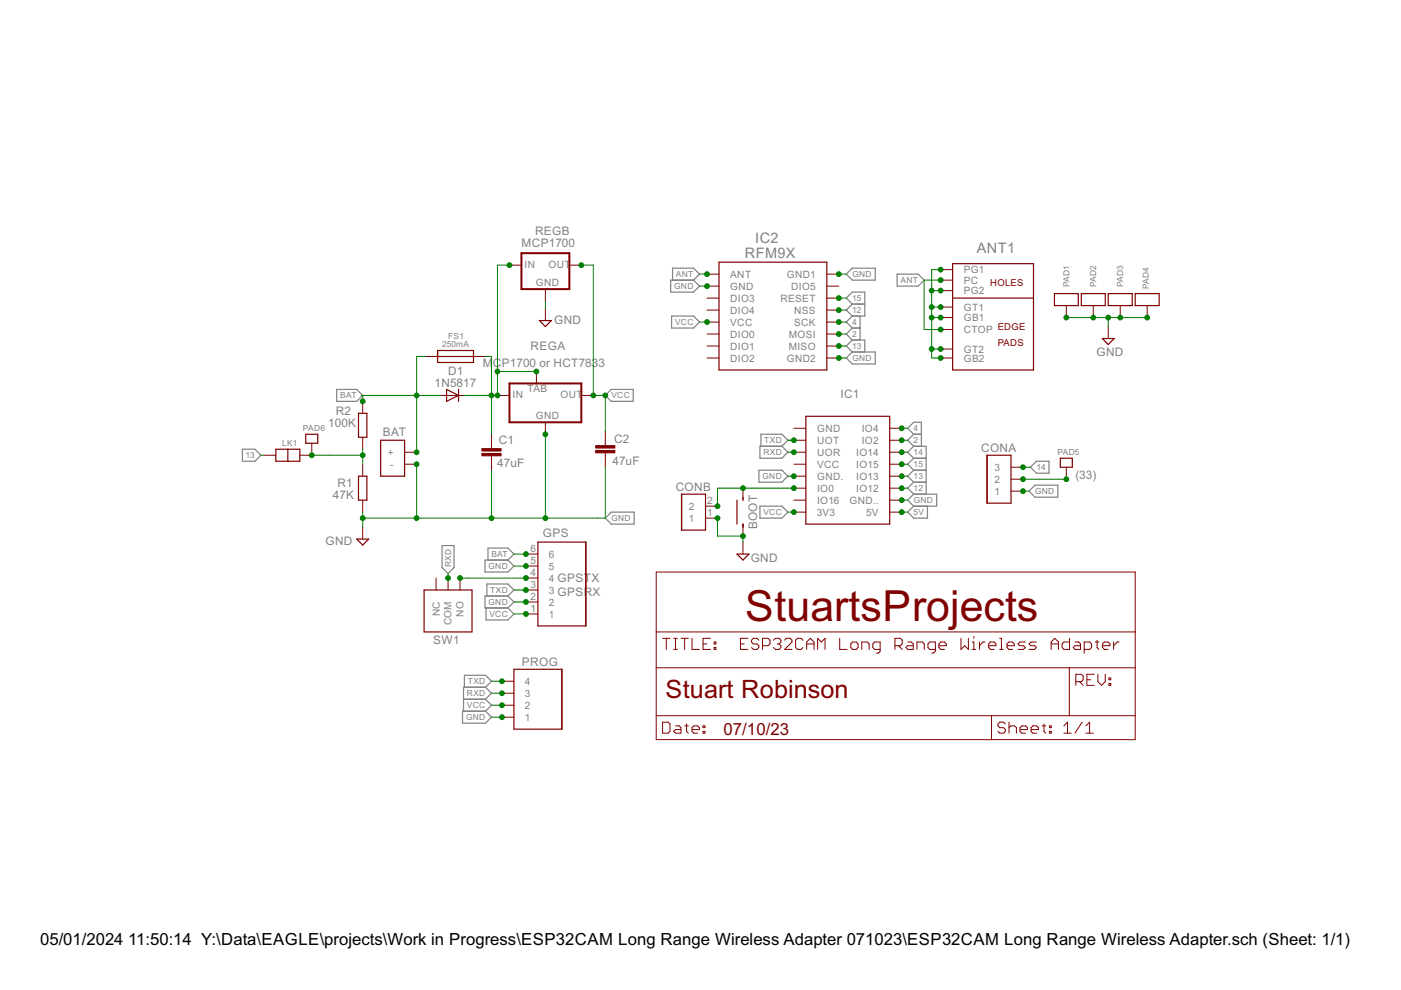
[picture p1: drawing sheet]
<svg xmlns="http://www.w3.org/2000/svg" width="297mm" height="210mm" viewBox="0 0 297 210" stroke-linecap="round" stroke-linejoin="round" font-family="sans-serif">
<g fill="none" stroke="#808080" stroke-width=".25">
<path d="M142.2 59.4h4.8l1.3 1.3-1.3 1.2h-4.8zM142.6 59.4v-2.5h4.4l1.3 1.2-1.3 1.3M179.4 58.1l1.3-1.2h4.9v2.5h-4.9zM190.2 58.1h4.5l1.2 1.3-1.2 1.3h-4.5zM142.4 67h4.6l1.3 1.3-1.3 1.3h-4.6zM179.4 75.9l1.3-1.3h4.9v2.6h-4.9zM180.7 64.5l-1.3-1.3 1.3-1.3h2.6v5.1h-2.6M180.7 69.6h1.7M180.7 69.6l-1.3 1.2 1.3 1.3M180.7 72.1h2.6v2.5M180.7 64.5h2.6M180.7 72.1l-1.3 1.3 1.3 1.2"/>
<path d="M180.7 64.5l-1.3 1.2 1.3 1.3M180.7 67l-1.3 1.3 1.3 1.3M182.4 67v5.1M51.4 95.2h2.7l1.2 1.3-1.2 1.3h-2.7zM71.4 82.6h4.2l1.3 1.2-1.3 1.3h-4.2zM128.3 83.8l1.3-1.2h4.7v2.5h-4.7zM160.9 99.7h4.9l1.2 1.3-1.2 1.2h-4.9zM161.1 94.6h4.7l1.2 1.3-1.2 1.3h-4.7zM161.3 94.6v-2.5h4.5l1.2 1.2-1.2 1.3M193.7 99.7h2.7M193.7 97.2h2.7M193.7 94.6h2.7v10.2"/>
<path d="M193.7 92.1h1.6M193.7 92.1l-1.3 1.2 1.3 1.3M193.7 92.1l-1.3-1.3 1.3-1.3h1.6v5.1M193.7 94.6l-1.3 1.3 1.3 1.3M193.7 97.2l-1.3 1.2 1.3 1.3M193.7 99.7l-1.3 1.3 1.3 1.2M218.5 99.1l1.3-1.3h2.6v2.5h-2.6zM93.7 115.7h2.6v4.6l-1.3 1.3-1.3-1.3zM102.8 118.7h4.9l1.3 1.3-1.3 1.3h-4.9zM103.5 118.7v-2.5h4.2l1.3 1.3-1.3 1.2M128.3 109.9l1.3-1.3h4.9v2.5h-4.9zM161.1 107.3h4.7l1.2 1.3-1.2 1.3h-4.7z"/>
<path d="M193.7 102.2h2.7M193.7 104.8l-1.3 1.2 1.3 1.3M193.7 104.8h4.9v2.5h-4.9M193.7 107.3l-1.3 1.3 1.3 1.3h2.9v-2.6M193.7 102.2l-1.3 1.3 1.3 1.3M219.4 102.9h4.9v2.5h-4.9l-1.2-1.3zM103 128.9v2.5h4.7l1.3-1.2-1.3-1.3M103.2 126.4v-2.6h4.5l1.3 1.3-1.3 1.3M107.7 126.4l1.3 1.2-1.3 1.3M107.7 126.4h-4.9v2.5h4.9M98.1 150.8h4.8l1.3 1.3-1.3 1.2h-4.8zM98.3 148.3h4.6"/>
<path d="M98.5 145.7v-2.5h4.4l1.3 1.2-1.3 1.3M102.9 148.3l1.3 1.2-1.3 1.3M102.9 145.7h-4.6v5.1M102.9 145.7l1.3 1.3-1.3 1.3"/>
</g>
<g fill="none" stroke="#800000" stroke-width=".25">
<path d="M152.4 55.6h22.9v22.8h-22.9zM202 55.9h17.1v22.5h-17.1zM92.8 74.3h7.6v2.6h-7.6zM92.8 75.6h7.6M114.4 68h2.5l-1.3 1.2zM202 63.2h17.1M223.6 62.3h5v2.5h-5zM229.3 62.3h5v2.5h-5zM233.7 71.8h2.5l-1.2 1.2zM235 62.3h5.1v2.5h-5.1zM240.7 62.3h5.1v2.5h-5.1zM58.5 95.2h5.1v2.6h-5.1z"/>
<path d="M61 95.2v2.6M64.8 92.1h2.6v1.9h-2.6zM76 87.6h1.8v5.1h-1.8zM80.7 93.3h5.1v7.7h-5.1zM94.7 82.6l2.5 1.2-2.5 1.3zM97.2 82.6v2.5M170.9 88.3h17.7v22.8h-17.7zM209.3 96.5h5.1v10.2h-5.1zM224.8 97.2h2.6v1.9h-2.6zM75.6 114.3h2.6l-1.3 1.3zM76 101h1.8v5h-1.8zM114 114.9h10.2v17.8h-10.2z"/>
<path d="M144.5 104.8h5.1v7.6h-5.1zM156.3 106v5.1M156.3 117.5h2.5l-1.3 1.2zM157.5 105.4v.6M157.5 111.1v.7M89.9 125.1h10.2v8.9h-10.2zM109 141.9h10.1v12.7h-10.1z"/>
</g>
<g fill="none" stroke="#800000" stroke-width=".21">
<path d="M108 56.2h2.6M120.7 56.2h2.6M149.9 58.1h2.5M175.3 58.1h2.5M199.4 59.4h2.6M199.4 57.2h2.6M90.2 75.6h2.6M100.4 75.6h2.5M113.7 78.8v2.5M115.6 61.3v2.5M115.6 65.4v2.6M149.9 75.9h2.5"/>
<path d="M149.9 60.7h2.5M149.9 63.2h2.5M149.9 65.7h2.5M149.9 68.3h2.5M149.9 70.8h2.5M149.9 73.4h2.5M175.3 75.9h2.5M175.3 60.7h2.5M175.3 63.2h2.5M175.3 65.7h2.5M175.3 68.3h2.5M175.3 70.8h2.5"/>
<path d="M175.3 73.4h2.5M199.4 69.9h2.6M199.4 65.1h2.6M199.4 67.3h2.6M199.4 74h2.6M199.4 75.9h2.6M199.4 61.6h2.6M226.1 64.8v2.5M231.8 64.8v2.5M235 69.2v2.6M237.5 64.8v2.5M243.2 64.8v2.5"/>
<path d="M55.9 96.5h2.6M66.1 94v2.5h-2.5M76.9 85.1v2.5M76.9 92.7v2.5M76.9 98.4v2.6M85.8 95.9h2.5M85.8 98.4h2.5M93.4 83.8h5.1M104.2 92.1v3M104.2 96.6v3.1M105.5 83.8h2.5M115.6 89.5v2.6"/>
<path d="M123.3 83.8h2.5M128.3 91.4v3.1M128.3 96v3.1M168.3 95.9h2.6M168.3 98.4h2.6M168.3 90.8h2.6M168.3 93.3h2.6M188.6 95.9h2.6M188.6 98.4h2.6M188.6 90.8h2.6M188.6 93.3h2.6M214.4 99.1h2.5"/>
<path d="M226.1 99.1v2.5M76.9 106v2.6M76.9 111.8v2.5M111.5 117.5h2.5M149.6 109.9h2.5M149.6 107.3h2.5M157.5 103.5v2.5M157.5 111.1v2.6M157.5 114.9v2.6M168.3 103.5h2.6M168.3 106h2.6M168.3 108.6h2.6"/>
<path d="M168.3 101h2.6M188.6 103.5h2.6M188.6 106h2.6M188.6 108.6h2.6M188.6 101h2.6M214.4 104.1h2.5M214.4 101.6h2.5M92.5 122.6v2.5M95 122.6v2.5M97.5 122.6v2.5M111.5 130.2h2.5M111.5 127.6h2.5"/>
<path d="M111.5 125.1h2.5M111.5 122.6h2.5M111.5 120h2.5M139.1 121.3h101.6v35.5h-101.6zM139.1 134h101.6M140.5 135.3h1.5M141.3 135.3v2.4M142.8 135.3h.8M142.8 137.7h.8M143.2 135.3v2.4M144.4 135.3h1.5M145.2 135.3v2.4"/>
<path d="M146.7 135.3v2.4h1.6M149.1 136.5h.7M150.6 135.3h-1.5v2.4h1.5M151.4 137.3h.4v.4h-.4zM151.4 136.1h.4v.4h-.4zM157 136.5h.8M158.6 135.3h-1.6v2.4h1.6M160.9 135.7l-.4-.4h-.8l-.4 .4v.4l.4 .4h.8l.4 .4v.4l-.4 .4h-.8l-.4-.4M161.7 136.9h1.1l.4-.4v-.8l-.4-.4h-1.1v2.4M164 135.7l.4-.4h.8l.4 .4v.4l-.4 .4M164.8 136.5h.4M165.2 136.5l.4 .4v.4l-.4 .4h-.8l-.4-.4"/>
<path d="M166.3 135.7l.4-.4h.8l.4 .4v.4l-1.6 1.6h1.6M170.2 135.7l-.3-.4h-.8l-.4 .4v1.6l.4 .4h.8l.3-.4M171 136.5h1.6M171 137.7v-1.6l.8-.8 .8 .8v1.6M173.4 137.7v-2.4l.7 .8 .8-.8v2.4M178 135.3v2.4h1.6M180.8 136.1h.7l.4 .4v.8l-.4 .4h-.7l-.4-.4v-.8zM182.7 137.7v-1.6h1.2l.4 .4v1.2M186.6 137.7h-1.2l-.3-.4v-.8l.3-.4h1.2v2l-.4 .4h-.4M189.7 136.9h1.2l.4-.4v-.8l-.4-.4h-1.2v2.4M190.5 136.9l.8 .8M192.5 136.1h.7l.4 .4v1.2h-1.1l-.4-.4 .4-.4h1.1"/>
<path d="M194.4 137.7v-1.6h1.2l.4 .4v1.2M198.3 137.7h-1.2l-.4-.4v-.8l.4-.4h1.2v2l-.4 .4h-.4M199.1 136.9h1.5v-.4l-.3-.4h-.8l-.4 .4v.8l.4 .4h.8M203.8 135.3v2.4l.7-.8 .8 .8v-2.4M206.1 137.7h.8M206.1 136.1h.4v1.6M206.5 135v.3M207.7 136.1v1.6M208.8 136.1h-.4l-.7 .8M209.6 136.9h1.6v-.4l-.4-.4h-.8l-.4 .4v.8l.4 .4h.8M211.9 135.3h.4v2.4M211.9 137.7h.8"/>
<path d="M213.5 136.9h1.6v-.4l-.4-.4h-.8l-.4 .4v.8l.4 .4h.8M217.4 136.1h-1.2l-.4 .4 .4 .4h.8l.4 .4-.4 .4h-1.2M219.7 136.1h-1.1l-.4 .4 .4 .4h.8l.3 .4-.3 .4h-1.2M222.9 137.7v-1.6l.7-.8 .8 .8v1.6M222.9 136.5h1.5M226.8 135.3v2.4h-1.2l-.4-.4v-.8l.4-.4h1.2M227.9 136.1h.8l.4 .4v1.2h-1.2l-.4-.4 .4-.4h1.2M229.9 137.7h1.1l.4-.4v-.8l-.4-.4h-1.1v2.4M232.2 136.1h.8M232.6 135.7v1.6l.4 .4M233.8 136.9h1.5v-.4l-.4-.4h-.8l-.3 .4v.8l.3 .4h.8M236.1 136.1v1.6"/>
<path d="M237.3 136.1h-.4l-.8 .8M106.4 152.1h2.6M106.4 149.5h2.6M106.4 147h2.6M106.4 144.4h2.6M139.1 141.6h101.6M139.1 151.7h101.6M140.5 153.1h1.2l.3 .4v1.6l-.3 .3h-1.2zM143.2 153.9h.8l.4 .4v1.1h-1.2l-.4-.3 .4-.4h1.2M145.2 153.9h.7M145.6 153.5v1.6l.3 .3M146.7 154.7h1.6v-.4l-.4-.4h-.8l-.4 .4v.8l.4 .3h.8"/>
<path d="M149.1 155.1h.4v.3h-.4zM149.1 153.9h.4v.4h-.4zM210.2 151.7v5.1M213.1 153.5l-.3-.4h-.8l-.4 .4v.4l.4 .4h.8l.3 .4v.4l-.3 .3h-.8l-.4-.3M213.9 154.3l.4-.4h.8l.4 .4v1.1M213.9 153.1v2.3M216.3 154.7h1.5v-.4l-.4-.4h-.7l-.4 .4v.8l.4 .3h.7M218.6 154.7h1.6v-.4l-.4-.4h-.8l-.4 .4v.8l.4 .3h.8M220.9 153.9h.8M221.3 153.5v1.6l.4 .3M222.5 155.1h.4v.3h-.4zM222.5 153.9h.4v.4h-.4z"/>
<path d="M225.6 155.4h1.5M225.6 153.9l.7-.8v2.3M226.7 141.6v10.1M228.1 144.5h1.2l.4-.4v-.7l-.4-.4h-1.2v2.3M228.9 144.5l.8 .8M229.4 153.1l-1.5 2.3M230.2 155.4h1.6M230.2 153.9l.8-.8v2.3M230.4 144.1h.8M232 143h-1.6v2.3h1.6M232.8 143v1.5l.8 .8 .7-.8v-1.5M235.1 144.9h.4v.4h-.4z"/>
<path d="M235.1 143.7h.4v.4h-.4z"/>
</g>
<path d="M110.6 53.7h10.1v7.6h-10.1zM108 81.3h15.3v8.2h-15.3z" fill="none" stroke="#800000" stroke-width=".42"/>
<g fill="#800000" stroke="#800000" stroke-width=".21">
<path d="M126.3 95.5h4.1v.5h-4.1z"/>
<path d="M126.3 94.5h4.1v.5h-4.1z"/>
<path d="M102.2 96.1h4v.5h-4z"/>
<path d="M102.2 95.1h4v.5h-4z"/>
</g>
<g fill="none" stroke="#008000" stroke-width=".21">
<path d="M108 56.2h-2.5v27.6h-7M123.3 56.2h2.5v27.6h2.5v7.6M148.3 58.1h1.6M177.8 58.1h1.6M199.4 57.2h-1.9v18.7h1.9M199.4 59.4h-3.5v10.5h3.5M90.2 75.6h-1.9v20.3M102.9 75.6h1.3v16.5M105.5 78.8h8.2M115.6 63.8v1.6M148.3 60.7h1.6M148.3 68.3h1.6"/>
<path d="M177.8 75.9h1.6M177.8 68.3h1.6M177.8 70.8h1.6M177.8 63.2h1.6M177.8 73.4h1.6M177.8 65.7h1.6M197.5 61.6h1.9M197.5 65.1h1.9M197.5 67.3h1.9M197.5 74h1.9M226.1 67.3h17.1M235 67.3v1.9"/>
<path d="M55.3 96.5h.6M66.1 96.5h10.8M76.6 83.8h16.8M76.9 83.8v1.3M76.9 95.2v3.2M88.3 98.4v11.5M104.2 99.7v10.2M115.6 92.1v17.8M128.3 99.1v10.8h-51.4M167 95.9h1.3M167 93.3h1.3M191.2 95.9h1.2"/>
<path d="M191.2 93.3h1.2M191.2 98.4h1.2M191.2 90.8h1.2M216.9 99.1h1.6M76.9 108.6v3.2M109 117.5h2.5M152.1 109.9v3.8h5.4v1.2M167 101h1.3M167 108.6h1.3M168.3 103.5h-16.2v3.8M191.2 101h1.2M191.2 106h1.2"/>
<path d="M191.2 108.6h1.2M191.2 103.5h1.2M216.9 104.1h1.3M216.9 101.6h9.2M95 121.6v1M97.5 122.6h14M109 127.6h2.5M109 120h2.5M109 130.2h2.5M109 125.1h2.5M104.2 152.1h2.2M104.2 149.5h2.2"/>
<path d="M104.2 147h2.2M104.2 144.4h2.2"/>
</g>
<g fill="#008000" stroke="#008000" stroke-width=".21">
<circle cx="76.9" cy="109.9" r=".51"/>
<circle cx="88.3" cy="98.4" r=".51"/>
<circle cx="115.6" cy="92.1" r=".51"/>
<circle cx="88.3" cy="109.9" r=".51"/>
<circle cx="115.6" cy="109.9" r=".51"/>
<circle cx="104.2" cy="109.9" r=".51"/>
<circle cx="111.5" cy="127.6" r=".51"/>
<circle cx="168.3" cy="101" r=".51"/>
<circle cx="191.2" cy="106" r=".51"/>
<circle cx="197.5" cy="61.6" r=".51"/>
<circle cx="199.4" cy="57.2" r=".51"/>
<circle cx="199.4" cy="61.6" r=".51"/>
<circle cx="199.4" cy="65.1" r=".51"/>
<circle cx="199.4" cy="67.3" r=".51"/>
<circle cx="197.5" cy="65.1" r=".51"/>
<circle cx="197.5" cy="67.3" r=".51"/>
<circle cx="199.4" cy="74" r=".51"/>
<circle cx="199.4" cy="75.9" r=".51"/>
<circle cx="197.5" cy="74" r=".51"/>
<circle cx="106.4" cy="152.1" r=".51"/>
<circle cx="216.9" cy="104.1" r=".51"/>
<circle cx="235" cy="67.3" r=".51"/>
<circle cx="237.5" cy="67.3" r=".51"/>
<circle cx="231.8" cy="67.3" r=".51"/>
<circle cx="226.1" cy="67.3" r=".51"/>
<circle cx="243.2" cy="67.3" r=".51"/>
<circle cx="111.5" cy="120" r=".51"/>
<circle cx="157.5" cy="113.7" r=".51"/>
<circle cx="152.1" cy="109.9" r=".51"/>
<circle cx="177.8" cy="75.9" r=".51"/>
<circle cx="177.8" cy="58.1" r=".51"/>
<circle cx="149.9" cy="60.7" r=".51"/>
<circle cx="111.5" cy="130.2" r=".51"/>
<circle cx="168.3" cy="108.6" r=".51"/>
<circle cx="106.4" cy="149.5" r=".51"/>
<circle cx="128.3" cy="83.8" r=".51"/>
<circle cx="123.3" cy="56.2" r=".51"/>
<circle cx="125.8" cy="83.8" r=".51"/>
<circle cx="149.9" cy="68.3" r=".51"/>
<circle cx="106.4" cy="147" r=".51"/>
<circle cx="168.3" cy="95.9" r=".51"/>
<circle cx="95" cy="122.6" r=".51"/>
<circle cx="106.4" cy="144.4" r=".51"/>
<circle cx="168.3" cy="93.3" r=".51"/>
<circle cx="111.5" cy="125.1" r=".51"/>
<circle cx="88.3" cy="83.8" r=".51"/>
<circle cx="88.3" cy="95.9" r=".51"/>
<circle cx="76.9" cy="85.1" r=".51"/>
<circle cx="111.5" cy="117.5" r=".51"/>
<circle cx="168.3" cy="103.5" r=".51"/>
<circle cx="157.5" cy="103.5" r=".51"/>
<circle cx="152.1" cy="107.3" r=".51"/>
<circle cx="199.4" cy="59.4" r=".51"/>
<circle cx="199.4" cy="69.9" r=".51"/>
<circle cx="149.9" cy="58.1" r=".51"/>
<circle cx="191.2" cy="93.3" r=".51"/>
<circle cx="177.8" cy="70.8" r=".51"/>
<circle cx="191.2" cy="95.9" r=".51"/>
<circle cx="216.9" cy="99.1" r=".51"/>
<circle cx="191.2" cy="98.4" r=".51"/>
<circle cx="177.8" cy="63.2" r=".51"/>
<circle cx="191.2" cy="101" r=".51"/>
<circle cx="177.8" cy="73.4" r=".51"/>
<circle cx="191.2" cy="108.6" r=".51"/>
<circle cx="113.7" cy="78.8" r=".51"/>
<circle cx="105.5" cy="83.8" r=".51"/>
<circle cx="104.2" cy="83.8" r=".51"/>
<circle cx="108" cy="56.2" r=".51"/>
<circle cx="105.5" cy="78.8" r=".51"/>
<circle cx="226.1" cy="101.6" r=".51"/>
<circle cx="216.9" cy="101.6" r=".51"/>
<circle cx="111.5" cy="122.6" r=".51"/>
<circle cx="97.5" cy="122.6" r=".51"/>
<circle cx="191.2" cy="103.5" r=".51"/>
<circle cx="177.8" cy="65.7" r=".51"/>
<circle cx="191.2" cy="90.8" r=".51"/>
<circle cx="177.8" cy="68.3" r=".51"/>
<circle cx="66.1" cy="96.5" r=".51"/>
<circle cx="76.9" cy="96.5" r=".51"/>
</g>
<text font-size="10.2" fill="#800000" x="158" y="131.8">StuartsProjects</text>
<text font-size="6" fill="#800000" x="141.1" y="147.9">Stuart Robinson</text>
<text font-size="4" fill="#800000" x="153.4" y="155.9">07/10/23</text>
<g font-size="4">
<text x="8.5" y="200.4">05/01/2024</text>
<text x="27.2" y="200.4">11:50:14 Y:\Data\EAGLE\projects\Work in Progress\ESP32CAM Long Range Wireless Adapter 071023\ESP32CAM Long Range Wireless Adapter.sch (Sheet: 1/1)</text>
</g>
<g font-size="3.4" fill="#808080">
<text x="160.1" y="51.5">IC2</text>
<text x="207.1" y="53.7">ANT1</text>
<text x="157.9" y="54.6">RFM9X</text>
</g>
<g font-size="2.8" fill="#808080">
<text x="110.6" y="52.4">MCP1700</text>
<text x="113.5" y="49.9">REGB</text>
<text x="117.5" y="68.6">GND</text>
<text x="102.3" y="77.8">M</text>
<text x="104.5" y="77.8">C</text>
<text x="106.4" y="77.8">P1700 or HCT7833</text>
<text x="112.5" y="74.3">REGA</text>
<text x="232.5" y="75.6">GND</text>
<text x="92.1" y="82">1N5817</text>
<text x="95" y="79.5">D1</text>
<text x="71.2" y="88">R2</text>
<text x="178.2" y="84.5">IC1</text>
<text x="69.6" y="90.6">100K</text>
<text x="81.2" y="92.5">BAT</text>
<text x="105.8" y="94.2">C1</text>
<text x="130.2" y="93.9">C2</text>
<text x="208" y="95.8">CONA</text>
<text x="105.4" y="99">47uF</text>
<text x="129.8" y="98.7">47uF</text>
<text x="228" y="101.6">(33)</text>
<text x="70.6" y="105.9">47K</text>
<text x="71.6" y="103.3">R1</text>
<text x="143.3" y="104.1">CONB</text>
<text x="115.1" y="113.9">GPS</text>
<text x="160.6" y="112.3" transform="rotate(-90 160.6 112.3)">BOOT</text>
<text x="69" y="115.6">GND</text>
<text x="159.2" y="119.1">GND</text>
<text x="118.2" y="123.5">GPSTX</text>
<text x="118.2" y="126.4">GPSRX</text>
<text x="91.9" y="136.5">SW1</text>
<text x="110.7" y="141.2">PROG</text>
</g>
<g font-size="2.4" fill="#808080">
<text x="111.2" y="56.9">IN</text>
<text x="116.3" y="56.9">OUT</text>
<text x="154.8" y="58.9">ANT</text>
<text x="166.8" y="58.9">GND1</text>
<text x="204.3" y="57.9">PG1</text>
<text x="113.6" y="60.5">GND</text>
<text x="154.8" y="61.4">GND</text>
<text x="154.8" y="64">DIO3</text>
<text x="165.5" y="64">RESET</text>
<text x="167.8" y="61.4">DIO5</text>
<text x="204.3" y="60.2">PC</text>
<text x="204.3" y="65.9">GT1</text>
<text x="204.3" y="62.4">PG2</text>
<text x="154.8" y="66.5">DIO4</text>
<text x="154.8" y="69">VCC</text>
<text x="154.8" y="71.6">DIO0</text>
<text x="167.2" y="71.6">MOSI</text>
<text x="168.4" y="69">SCK</text>
<text x="168.4" y="66.5">NSS</text>
<text x="204.3" y="70.6">CTOP</text>
<text x="204.3" y="68.1">GB1</text>
<text x="154.8" y="74.1">DIO1</text>
<text x="154.8" y="76.7">DIO2</text>
<text x="166.8" y="76.7">GND2</text>
<text x="167.2" y="74.1">MISO</text>
<text x="204.3" y="74.8">GT2</text>
<text x="204.3" y="76.7">GB2</text>
<text x="111.9" y="83.2">TAB</text>
<text x="108.7" y="84.5">IN</text>
<text x="113.6" y="88.8">GND</text>
<text x="118.8" y="84.5">OUT</text>
<text x="173.2" y="91.6">GND</text>
<text x="173.2" y="94.1">UOT</text>
<text x="182.7" y="94.1">IO2</text>
<text x="182.7" y="91.6">IO4</text>
<text x="82.2" y="96.7">+</text>
<text x="82.7" y="99.2">-</text>
<text x="173.2" y="96.7">UOR</text>
<text x="173.2" y="99.2">VCC</text>
<text x="173.2" y="101.7">GND.</text>
<text x="181.5" y="101.7">IO13</text>
<text x="181.5" y="99.2">IO15</text>
<text x="181.5" y="96.7">IO14</text>
<text x="210.8" y="99.8">3</text>
<text x="149.9" y="107">2</text>
<text x="173.2" y="104.3">IO0</text>
<text x="173.2" y="106.8">IO16</text>
<text x="180.1" y="106.8">GND..</text>
<text x="181.5" y="104.3">IO12</text>
<text x="210.8" y="104.9">1</text>
<text x="210.8" y="102.4">2</text>
<text x="146.1" y="110.6">1</text>
<text x="146.1" y="108.1">2</text>
<text x="149.9" y="109.5">1</text>
<text x="173.2" y="109.3">3V3</text>
<text x="183.6" y="109.3">5V</text>
<text x="112.5" y="119.7">5</text>
<text x="112.5" y="117.1">6</text>
<text x="116.4" y="118.2">6</text>
<text x="112.5" y="124.7">3</text>
<text x="112.5" y="122.2">4</text>
<text x="116.4" y="125.9">3</text>
<text x="116.4" y="123.3">4</text>
<text x="116.4" y="120.8">5</text>
<text x="93.2" y="130.6" transform="rotate(-90 93.2 130.6)">NC</text>
<text x="98.3" y="130.8" transform="rotate(-90 98.3 130.8)">NO</text>
<text x="112.5" y="129.8">1</text>
<text x="112.5" y="127.3">2</text>
<text x="116.4" y="130.9">1</text>
<text x="116.4" y="128.4">2</text>
<text x="95.8" y="132.6" transform="rotate(-90 95.8 132.6)">COM</text>
<text x="111.3" y="147.8">3</text>
<text x="111.3" y="145.2">4</text>
<text x="111.3" y="152.8">1</text>
<text x="111.3" y="150.3">2</text>
</g>
<g font-size="2.2" fill="#800000">
<text x="209.9" y="60.7">HOLES</text>
<text x="211.5" y="69.9">EDGE</text>
<text x="211.5" y="73.4">PADS</text>
</g>
<g font-size="2" fill="#808080">
<text x="143.3" y="58.8">ANT</text>
<text x="180.7" y="58.8">GND</text>
<text x="142.9" y="61.3">GND</text>
<text x="180.7" y="63.8">15</text>
<text x="190.9" y="60">ANT</text>
<text x="226.7" y="60.9" transform="rotate(-90 226.7 60.9)">PAD1</text>
<text x="232.4" y="60.9" transform="rotate(-90 232.4 60.9)">PAD2</text>
<text x="238.2" y="60.9" transform="rotate(-90 238.2 60.9)">PAD3</text>
<text x="243.5" y="61.3" transform="rotate(-90 243.5 61.3)">PAD4</text>
<text x="95" y="71.8">FS1</text>
<text x="143.1" y="68.9">VCC</text>
<text x="180.7" y="71.5">2</text>
<text x="180.7" y="66.4">12</text>
<text x="180.7" y="68.9">4</text>
<text x="93.7" y="73.7">250mA</text>
<text x="180.7" y="74">13</text>
<text x="180.7" y="76.5">GND</text>
<text x="72.1" y="84.5">BAT</text>
<text x="129.6" y="84.5">VCC</text>
<text x="59.8" y="94.6">LK1</text>
<text x="64.2" y="91.4">PAD6</text>
<text x="162" y="94">TXD</text>
<text x="193.7" y="94">2</text>
<text x="193.7" y="91.4">4</text>
<text x="52.1" y="97.2">13</text>
<text x="161.7" y="101.6">GND</text>
<text x="161.9" y="96.5">RXD</text>
<text x="193.7" y="96.5">14</text>
<text x="193.7" y="99.1">15</text>
<text x="193.7" y="101.6">13</text>
<text x="219.7" y="99.7">14</text>
<text x="224.2" y="96.5">PAD5</text>
<text x="193.7" y="104.1">12</text>
<text x="193.7" y="106.7">GND</text>
<text x="219.5" y="104.8">GND</text>
<text x="129.6" y="110.5">GND</text>
<text x="161.9" y="109.2">VCC</text>
<text x="193.7" y="109.2">5V</text>
<text x="104.2" y="118.1">BAT</text>
<text x="95.6" y="120.3" transform="rotate(-90 95.6 120.3)">RXD</text>
<text x="103.6" y="120.6">GND</text>
<text x="104" y="125.7">TXD</text>
<text x="103.6" y="128.3">GND</text>
<text x="103.8" y="130.8">VCC</text>
<text x="99" y="147.6">RXD</text>
<text x="99.2" y="145.1">TXD</text>
<text x="98.8" y="152.7">GND</text>
<text x="99" y="150.2">VCC</text>
</g>
</svg>
